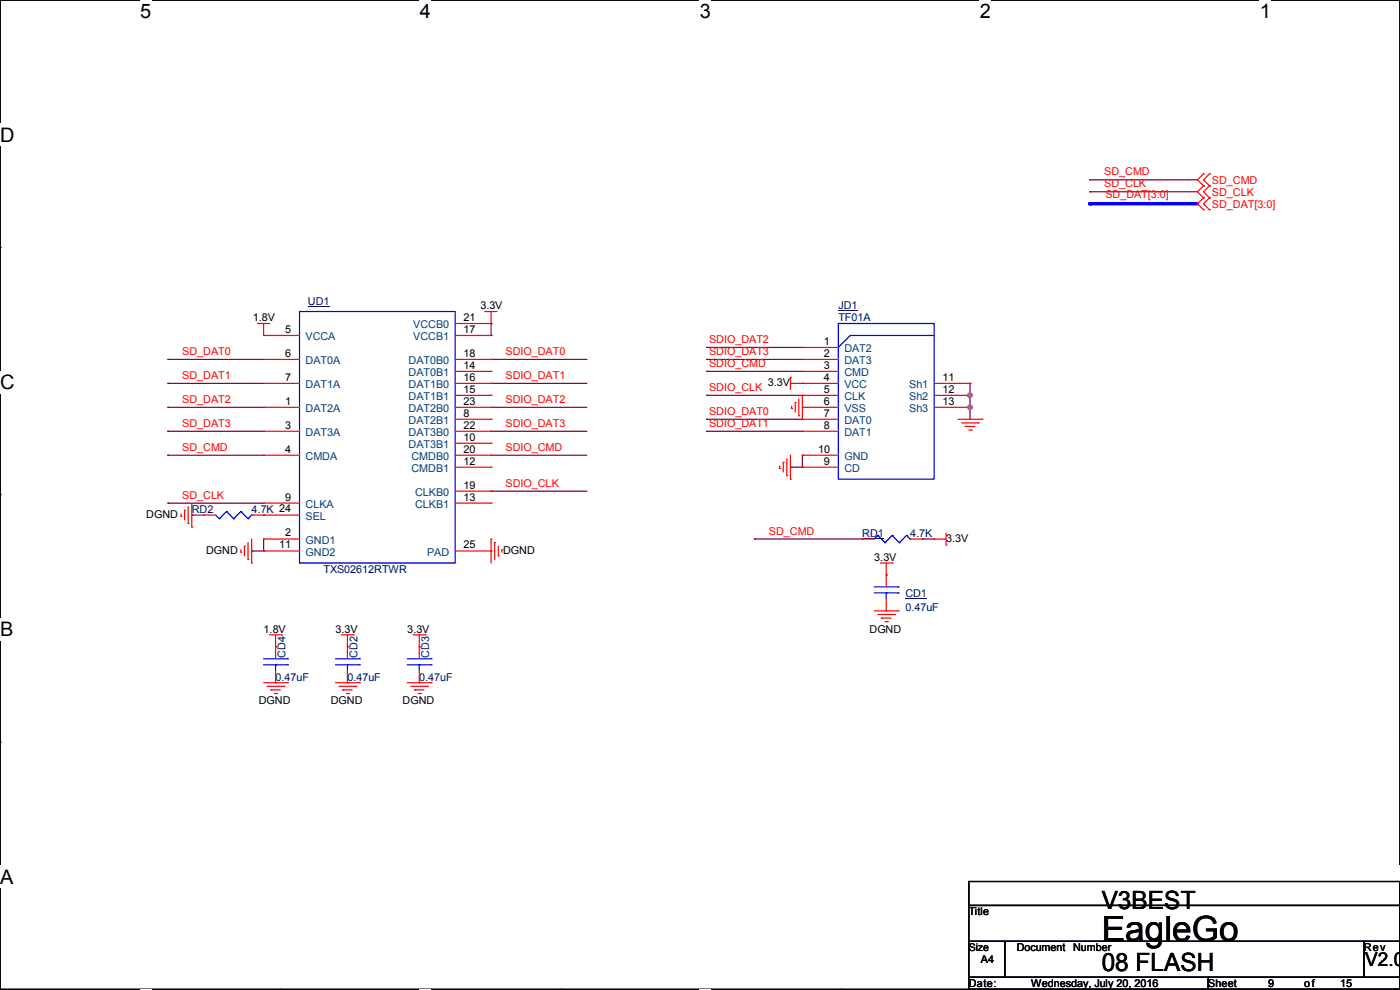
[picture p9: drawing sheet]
<svg xmlns="http://www.w3.org/2000/svg" width="297mm" height="210mm" viewBox="0 0 297 210" stroke-linecap="round" stroke-linejoin="round" font-family="sans-serif">
<path d="M0 0h297v209.8h-297z" fill="none" stroke="#000" stroke-width=".25"/>
<g fill="#fff">
<path d="M29.7 0h2.4v4.8h-2.4z"/>
<path d="M29.7 209.8h2.4v.2h-2.4z"/>
</g>
<path d="M59.4 0h.1M59.4 209.8h.1" fill="none" stroke="#000" stroke-width=".25"/>
<g fill="#fff">
<path d="M89.1 0h2.3v4.8h-2.3z"/>
<path d="M89.1 209.8h2.3v.2h-2.3z"/>
</g>
<path d="M118.8 0h.1M118.8 209.8h.1" fill="none" stroke="#000" stroke-width=".25"/>
<g fill="#fff">
<path d="M148.5 0h2.3v4.8h-2.3z"/>
<path d="M148.5 209.8h2.3v.2h-2.3z"/>
</g>
<path d="M178.2 0h.1M178.2 209.8h.1" fill="none" stroke="#000" stroke-width=".25"/>
<g fill="#fff">
<path d="M207.9 0h2.3v4.8h-2.3z"/>
<path d="M207.9 209.8h2.3v.2h-2.3z"/>
</g>
<path d="M237.6 0h.1M237.6 209.8h.1" fill="none" stroke="#000" stroke-width=".25"/>
<g fill="#fff">
<path d="M267.3 0h2.3v4.8h-2.3z"/>
<path d="M267.3 209.8h2.3v.2h-2.3z"/>
<path d="M0 26.2h3.1v4.8h-3.1z"/>
<path d="M0 78.7h3.1v4.7h-3.1z"/>
</g>
<path d="M0 52.5h.1M297 52.5h.1" fill="none" stroke="#000" stroke-width=".25"/>
<path d="M0 131.1h2.9v4.8h-2.9z" fill="#fff"/>
<path d="M0 104.9h.1M297 104.9h.1" fill="none" stroke="#000" stroke-width=".25"/>
<g fill="#fff">
<path d="M0 183.6h2.9v4.7h-2.9z"/>
<path d="M296.9 183.6h.1v4.7h-.1z"/>
</g>
<path d="M0 157.4h.1M297 157.4h.1" fill="none" stroke="#000" stroke-width=".25"/>
<path d="M231.2 38.1h.1M231.2 38.1h22.8M231.2 40.7h.1M231.2 40.7h22.8" fill="none" stroke="#800040" stroke-width=".25"/>
<path d="M231.2 43.2h22.8" fill="none" stroke="#00f" stroke-width=".76"/>
<circle cx="231.2" cy="43.2" r=".38" fill="#00f"/>
<g fill="none" stroke="#800040" stroke-width=".25">
<path d="M35.6 76.2h.1M35.6 76.2h20.3M104.2 71.2h.1M104.2 76.2h.1M104.2 68.6v2.6M104.2 76.2h20.3M149.9 73.7h.1M149.9 76.2h.1M149.9 78.8h.1M149.9 76.2h20.3M149.9 73.7h20.3M149.9 78.8h20.3"/>
<path d="M35.6 86.4h.1M35.6 91.5h.1M35.6 96.6h.1M35.6 81.3h.1M35.6 96.6h20.3M35.6 86.4h20.3M35.6 91.5h20.3M35.6 81.3h20.3M104.2 96.6h.1M104.2 81.3h.1M104.2 86.4h.1M104.2 91.5h.1"/>
<path d="M104.2 96.6h20.3M104.2 86.4h20.3M104.2 91.5h20.3M104.2 81.3h20.3M149.9 83.9h.1M149.9 88.9h.1M149.9 91.5h.1M149.9 91.5h20.3M149.9 83.9h20.3M149.9 88.9h20.3M167.7 99.1h.1M170.2 96.6h.1"/>
<path d="M170.2 96.6v2.5h-2.5M205.8 86.4h.1M205.8 83.9h.1M205.8 81.3h.1M205.8 81.3v7.6M35.6 106.7h.1M35.6 106.7h20.3M40.7 109.3h.1M40.7 109.3h2.5M53.4 116.9h.1M53.4 116.9h2.5M55.9 116.9h.1"/>
<path d="M55.9 114.3v2.6M104.2 104.2h.1M104.2 104.2h20.3M160.1 114.3h.1M160.1 114.3h22.8M195.6 114.3h.1M195.6 114.3h2.6"/>
</g>
<g fill="#f0f" stroke="#f0f" stroke-width=".25">
<circle cx="205.8" cy="86.4" r=".49"/>
<circle cx="205.8" cy="83.8" r=".49"/>
</g>
<g fill="none" stroke="#f00" stroke-width=".25">
<path d="M255.3 36.9h.1M255.3 39.4h.1M255.3 36.9l-1.3 1.2 1.3 1.3M255.3 39.4l-1.3 1.3 1.3 1.3M256.6 39.4h.1M256.6 36.9h.1M256.6 36.9l-1.3 1.2 1.3 1.3M256.6 39.4l-1.3 1.3 1.3 1.3M255.3 42h.1M255.3 44.5h.1M255.3 42l-1.3 1.2 1.3 1.3M256.6 44.5h.1"/>
<path d="M256.6 42h.1M256.6 42l-1.3 1.2 1.3 1.3M54.7 68.6h.1M54.7 68.6h2.5M55.9 71.2h.1M55.9 76.2h.1M55.9 68.6v2.6M55.9 76.2h7.6M55.9 71.2h7.6M96.6 68.6h7.6M96.6 76.2h7.6M96.6 78.8h7.6"/>
<path d="M96.6 71.2h7.6M102.9 66.1h.1M102.9 66.1h2.6M104.2 68.6h.1M104.2 71.2h.1M104.2 76.2h.1M104.2 78.8h.1M104.2 66.1v2.5M170.2 73.7h.1M170.2 76.2h.1M170.2 78.8h.1M170.2 73.7h7.6"/>
<path d="M170.2 76.2h7.6M170.2 78.8h7.6M55.9 81.3h.1M55.9 86.4h.1M55.9 91.5h.1M55.9 96.6h.1M55.9 81.3h7.6M55.9 86.4h7.6M55.9 91.5h7.6M55.9 96.6h7.6M96.6 88.9h7.6M96.6 81.3h7.6"/>
<path d="M96.6 83.9h7.6M96.6 86.4h7.6M96.6 91.5h7.6M96.6 96.6h7.6M96.6 99.1h7.6M96.6 94h7.6M104.2 81.3h.1M104.2 83.9h.1M104.2 86.4h.1M104.2 88.9h.1M104.2 91.5h.1M104.2 94h.1"/>
<path d="M104.2 96.6h.1M104.2 99.1h.1M165.4 99.4h.1M165.4 98.8v.6M166.2 98.1h.1M166.2 98.1v2M166.9 97.3v3.6M167.7 80.1h.1M167.7 80.1v2.5M167.7 96.6v5M167.7 81.3h10.1M167.9 86.7h.1"/>
<path d="M167.9 86.1v.6M168.7 85.4h.1M168.7 85.4v2M169.5 88.2h.1M169.5 84.6v3.6M170.2 88.9h.1M170.2 81.3h.1M170.2 83.9h.1M170.2 86.4h.1M170.2 91.5h.1M170.2 96.6h.1M170.2 99.1h.1"/>
<path d="M170.2 88.9h7.6M170.2 83.9v5M170.2 83.9h7.6M170.2 86.4h7.6M170.2 91.5h7.6M170.2 96.6h7.6M170.2 99.1h7.6M198.2 81.3h7.6M198.2 83.9h7.6M198.2 86.4h7.6M203.2 88.9h5.1M204 89.7h3.6"/>
<path d="M204.8 90.5h.1M204.8 90.5h2M205.5 91.2h.5M205.8 81.3h.1M205.8 83.9h.1M205.8 86.4h.1M206 91.2h.1M207.6 89.7h.1M208.3 88.9h.1M38.4 109.5h.1M38.4 109v.5M39.2 108.2h.1"/>
<path d="M39.2 108.2v2.1M39.9 111h.1M39.9 107.5v3.5M40.7 111.8h.1M40.7 106.7v5.1M43.2 109.3h.1M43.2 109.3h2.6M51.1 117.1h.1M51.1 116.6v.5M51.9 115.9h.1M51.9 115.9v2M52.6 118.7h.1"/>
<path d="M52.6 115.1v3.6M53.4 119.4h.1M53.4 114.3v5.1M53.4 109.3h10.1M55.9 106.7h.1M55.9 109.3h.1M55.9 114.3h.1M55.9 116.9h.1M55.9 114.3h7.6M55.9 106.7h7.6M55.9 116.9h7.6M96.6 106.7h7.6"/>
<path d="M96.6 116.9h7.6M96.6 104.2h7.6M104.2 114.3h.1M104.2 104.2h.1M104.2 106.7h.1M104.2 116.9h.1M104.2 114.3v5.1M104.9 115.1h.1M104.9 115.1v3.6M105.7 117.9h.1M105.7 115.9v2M106.5 116.6h.1"/>
<path d="M106.5 116.6v.5M166.9 100.9h.1M167.7 101.6h.1M182.9 114.3h.1M182.9 114.3h2.6M186.7 119.4h2.6M188 119.4v5.1M189.3 119.4h.1M193.1 114.3h2.5M195.6 114.3h.1M198.2 114.3h.1M198.2 114.3h2.5"/>
<path d="M200.7 115.6h.1M200.7 113.1v2.5M57.2 134.7h2.5M58.5 137.2h.1M58.5 134.7v5M59.7 134.7h.1M72.4 134.7h2.6M73.7 137.2h.1M73.7 134.7v5M75 134.7h.1M87.7 134.7h2.5M88.9 137.2h.1"/>
<path d="M88.9 134.7v5M90.2 134.7h.1M185.5 129.6h5M186.2 130.3h3.6M187 131.1h.1M187 131.1h2M187.7 131.9h.6M188 122h.1M188 129.6h.1M188 127v2.6M188.3 131.9h.1M189.8 130.3h.1"/>
<path d="M190.5 129.6h.1M55.9 144.8h5.1M56.7 145.6h3.5M57.4 146.3h.1M57.4 146.3h2.1M58.2 147.1h.5M58.5 144.8h.1M58.5 142.3v2.5M58.7 147.1h.1M60.2 145.6h.1M61 144.8h.1M71.2 144.8h5"/>
<path d="M71.9 145.6h3.6M72.7 146.3h.1M72.7 146.3h2M73.4 147.1h.6M73.7 144.8h.1M73.7 142.3v2.5M74 147.1h.1M75.5 145.6h.1M76.2 144.8h.1M86.4 144.8h5.1M87.2 145.6h3.5M87.9 146.3h.1"/>
<path d="M87.9 146.3h2.1M88.7 147.1h.5M88.9 144.8h.1M88.9 142.3v2.5M89.2 147.1h.1M90.7 145.6h.1M91.5 144.8h.1"/>
</g>
<path d="M205.5 187h91.5v5.1h-91.5zM205.5 192.1h91.5v7.6h-91.5zM205.5 199.7h7.6v7.6h-7.6zM213.1 199.7h76.2v7.6h-76.2zM289.3 199.7h7.7v7.6h-7.7zM205.5 207.3h50.8v2.5h-50.8zM256.3 207.3h40.7v2.5h-40.7z" fill="none" stroke="#000" stroke-width=".25"/>
<g fill="none" stroke="#00f" stroke-width=".25">
<path d="M63.5 66.1h33.1v53.3h-33.1zM177.8 68.6h20.4v33h-20.4zM198.2 71.2h-17.8l-2.6 2.5M45.8 109.3l.7 .7M46.5 110h.1M48 108.5h.1M48 108.5l-1.5 1.5M48 108.5l1.6 1.5M49.6 110h.1M51.1 108.5h.1M51.1 108.5l-1.5 1.5M51.1 108.5l1.5 1.5"/>
<path d="M52.6 110h.1M53.4 109.3h.1M53.4 109.3l-.8 .7M186.2 113.6h.1M186.2 113.6l-.7 .7M186.2 113.6l1.5 1.5M187.7 115.1h.1M189.3 113.6h.1M189.3 113.6l-1.6 1.5M189.3 113.6l1.5 1.5M190.8 115.1h.1M192.3 113.6h.1"/>
<path d="M192.3 113.6l-1.5 1.5M192.3 113.6l.8 .7M193.1 114.3h.1M55.9 139.7h5.1M61 139.7h.1M71.2 139.7h5M76.2 139.7h.1M86.4 139.7h5.1M91.5 139.7h.1M185.5 124.5h5M185.5 125.8h5M188 125.8h.1"/>
<path d="M188 125.8v1.2M190.5 124.5h.1M190.5 125.8h.1M55.9 141h5.1M58.5 141h.1M58.5 141v1.3M61 141h.1M71.2 141h5M73.7 141h.1M73.7 141v1.3M76.2 141h.1M86.4 141h5.1"/>
<path d="M88.9 141h.1M88.9 141v1.3M91.5 141h.1"/>
</g>
<path d="M65.3 64.9h4.6M177.8 66h4.1M182.9 114.2h4.6M192.1 126.9h4.5" fill="none" stroke="#000080" stroke-width=".21"/>
<text font-size="7.4" x="233.7" y="199.7">EagleGo</text>
<g font-size="5.3">
<text x="233.7" y="192.8">V3BEST</text>
<text x="233.7" y="206">08 FLASH</text>
</g>
<g font-size="4.2">
<text x="29.7" y="3.9">5</text>
<text x="89.1" y="3.9">4</text>
<text x="148.5" y="3.9">3</text>
<text x="207.9" y="3.9">2</text>
<text x="267.2" y="3.9">1</text>
<text x="0" y="30.1">D</text>
<text x="0" y="82.5">C</text>
<text x="0" y="135">B</text>
<text x="0" y="187.4">A</text>
<text x="297" y="187.4">A</text>
</g>
<text font-size="4.1" x="289.6" y="204.9">V2.0</text>
<g font-size="2.3" fill="#f00">
<text x="234.2" y="37.2">SD_CMD</text>
<text x="234.2" y="39.8">SD_CLK</text>
<text x="257.1" y="38.9">SD_CMD</text>
<text x="257.1" y="41.5">SD_CLK</text>
<text x="234.5" y="42">SD_DAT[3:0]</text>
<text x="257.1" y="44">SD_DAT[3:0]</text>
<text x="38.7" y="75.3">SD_DAT0</text>
<text x="107.2" y="75.3">SDIO_DAT0</text>
<text x="150.4" y="72.8">SDIO_DAT2</text>
<text x="150.4" y="75.3">SDIO_DAT3</text>
<text x="150.4" y="77.9">SDIO_CMD</text>
<text x="38.7" y="80.4">SD_DAT1</text>
<text x="107.2" y="80.4">SDIO_DAT1</text>
<text x="150.4" y="82.9">SDIO_CLK</text>
<text x="38.7" y="85.5">SD_DAT2</text>
<text x="107.2" y="85.5">SDIO_DAT2</text>
<text x="150.4" y="88">SDIO_DAT0</text>
<text x="38.7" y="90.6">SD_DAT3</text>
<text x="38.7" y="95.6">SD_CMD</text>
<text x="107.2" y="95.6">SDIO_CMD</text>
<text x="107.2" y="90.6">SDIO_DAT3</text>
<text x="150.4" y="90.6">SDIO_DAT1</text>
<text x="38.7" y="105.8">SD_CLK</text>
<text x="107.2" y="103.3">SDIO_CLK</text>
<text x="163.1" y="113.4">SD_CMD</text>
</g>
<g font-size="2.3" fill="#000080">
<text x="65.3" y="64.6">UD1</text>
<text x="177.9" y="65.6">JD1</text>
<text x="177.9" y="68.2">TF01A</text>
<text x="40.7" y="108.8">RD2</text>
<text x="53.4" y="108.8">4.7K 24</text>
<text x="182.9" y="113.9">RD1</text>
<text x="193.1" y="113.9">4.7K</text>
<text x="68.6" y="121.5">TXS02612RTWR</text>
<text x="192.1" y="126.6">CD1</text>
<text x="192.1" y="129.6">0.47uF</text>
<text x="60.6" y="139.5" transform="rotate(-90 60.6 139.5)">CD4</text>
<text x="75.8" y="139.5" transform="rotate(-90 75.8 139.5)">CD2</text>
<text x="91.1" y="139.5" transform="rotate(-90 91.1 139.5)">CD3</text>
<text x="58.5" y="144.4">0.47uF</text>
<text x="73.7" y="144.4">0.47uF</text>
<text x="88.9" y="144.4">0.47uF</text>
</g>
<g font-size="2.3">
<text x="101.9" y="65.6">3.3V</text>
<text x="53.6" y="68.2">1.8V</text>
<text x="60.5" y="70.6">5</text>
<text x="98.3" y="68.1">21</text>
<text x="98.3" y="70.6">17</text>
<text x="60.5" y="75.7">6</text>
<text x="98.3" y="75.7">18</text>
<text x="174.8" y="73.2">1</text>
<text x="174.8" y="75.7">2</text>
<text x="60.5" y="80.8">7</text>
<text x="98.3" y="78.2">14</text>
<text x="98.3" y="80.8">16</text>
<text x="98.3" y="83.3">15</text>
<text x="162.9" y="81.9">3.3V</text>
<text x="174.8" y="78.2">3</text>
<text x="174.8" y="80.8">4</text>
<text x="174.8" y="83.3">5</text>
<text x="200" y="80.8">11</text>
<text x="200" y="83.3">12</text>
<text x="60.5" y="85.9">1</text>
<text x="98.3" y="85.9">23</text>
<text x="98.3" y="88.4">8</text>
<text x="174.8" y="85.9">6</text>
<text x="174.8" y="88.4">7</text>
<text x="200" y="85.9">13</text>
<text x="60.5" y="90.9">3</text>
<text x="98.3" y="90.9">22</text>
<text x="98.3" y="93.5">10</text>
<text x="174.8" y="90.9">8</text>
<text x="60.5" y="96">4</text>
<text x="98.3" y="96">20</text>
<text x="98.3" y="98.6">12</text>
<text x="173.5" y="96">10</text>
<text x="174.8" y="98.6">9</text>
<text x="60.5" y="106.2">9</text>
<text x="98.3" y="103.6">19</text>
<text x="98.3" y="106.2">13</text>
<text x="31" y="109.8">DGND</text>
<text x="60.5" y="113.8">2</text>
<text x="43.7" y="117.4">DGND</text>
<text x="59.2" y="116.3">11</text>
<text x="98.3" y="116.3">25</text>
<text x="106.7" y="117.4">DGND</text>
<text x="185.5" y="119">3.3V</text>
<text x="200.7" y="114.9">3.3V</text>
<text x="55.9" y="134.2">1.8V</text>
<text x="71.2" y="134.2">3.3V</text>
<text x="86.4" y="134.2">3.3V</text>
<text x="184.5" y="134.2">DGND</text>
<text x="54.9" y="149.4">DGND</text>
<text x="70.1" y="149.4">DGND</text>
<text x="85.4" y="149.4">DGND</text>
<text x="205.5" y="194.1">Title</text>
<text x="215.7" y="201.8">Document</text>
<text x="227.7" y="201.8">Number</text>
<text x="289.3" y="201.8">Rev</text>
<text x="205.5" y="209.4">Date:</text>
<text x="208.1" y="204.3">A4</text>
<text x="218.7" y="209.4">Wednesday, July 20, 2016</text>
<text x="256.3" y="209.4">Sheet</text>
<text x="269" y="209.4">9</text>
<text x="276.6" y="209.4">of</text>
<text x="284.3" y="209.4">15</text>
</g>
<g font-size="2.3" fill="#004080">
<text x="87.7" y="69.7">VCCB0</text>
<text x="64.8" y="77.3">DAT0A</text>
<text x="64.8" y="72.2">VCCA</text>
<text x="86.7" y="77.3">DAT0B0</text>
<text x="87.7" y="72.2">VCCB1</text>
<text x="179.1" y="74.8">DAT2</text>
<text x="179.1" y="77.3">DAT3</text>
<text x="64.8" y="82.4">DAT1A</text>
<text x="86.7" y="79.8">DAT0B1</text>
<text x="86.7" y="82.4">DAT1B0</text>
<text x="179.1" y="79.8">CMD</text>
<text x="179.1" y="82.4">VCC</text>
<text x="192.9" y="82.4">Sh1</text>
<text x="64.8" y="87.5">DAT2A</text>
<text x="86.7" y="84.9">DAT1B1</text>
<text x="86.7" y="87.5">DAT2B0</text>
<text x="179.1" y="84.9">CLK</text>
<text x="179.1" y="87.5">VSS</text>
<text x="192.9" y="84.9">Sh2</text>
<text x="192.9" y="87.5">Sh3</text>
<text x="64.8" y="92.5">DAT3A</text>
<text x="86.7" y="90">DAT2B1</text>
<text x="86.7" y="92.5">DAT3B0</text>
<text x="86.7" y="95.1">DAT3B1</text>
<text x="179.1" y="90">DAT0</text>
<text x="179.1" y="92.5">DAT1</text>
<text x="64.8" y="97.6">CMDA</text>
<text x="87.3" y="97.6">CMDB0</text>
<text x="87.3" y="100.2">CMDB1</text>
<text x="179.1" y="97.6">GND</text>
<text x="179.1" y="100.2">CD</text>
<text x="64.8" y="107.8">CLKA</text>
<text x="88.1" y="105.2">CLKB0</text>
<text x="88.1" y="107.8">CLKB1</text>
<text x="64.8" y="110.3">SEL</text>
<text x="64.8" y="115.4">GND1</text>
<text x="64.8" y="117.9">GND2</text>
<text x="90.6" y="117.9">PAD</text>
</g>
<text font-size="2.2" x="205.5" y="201.7">Size</text>
</svg>
